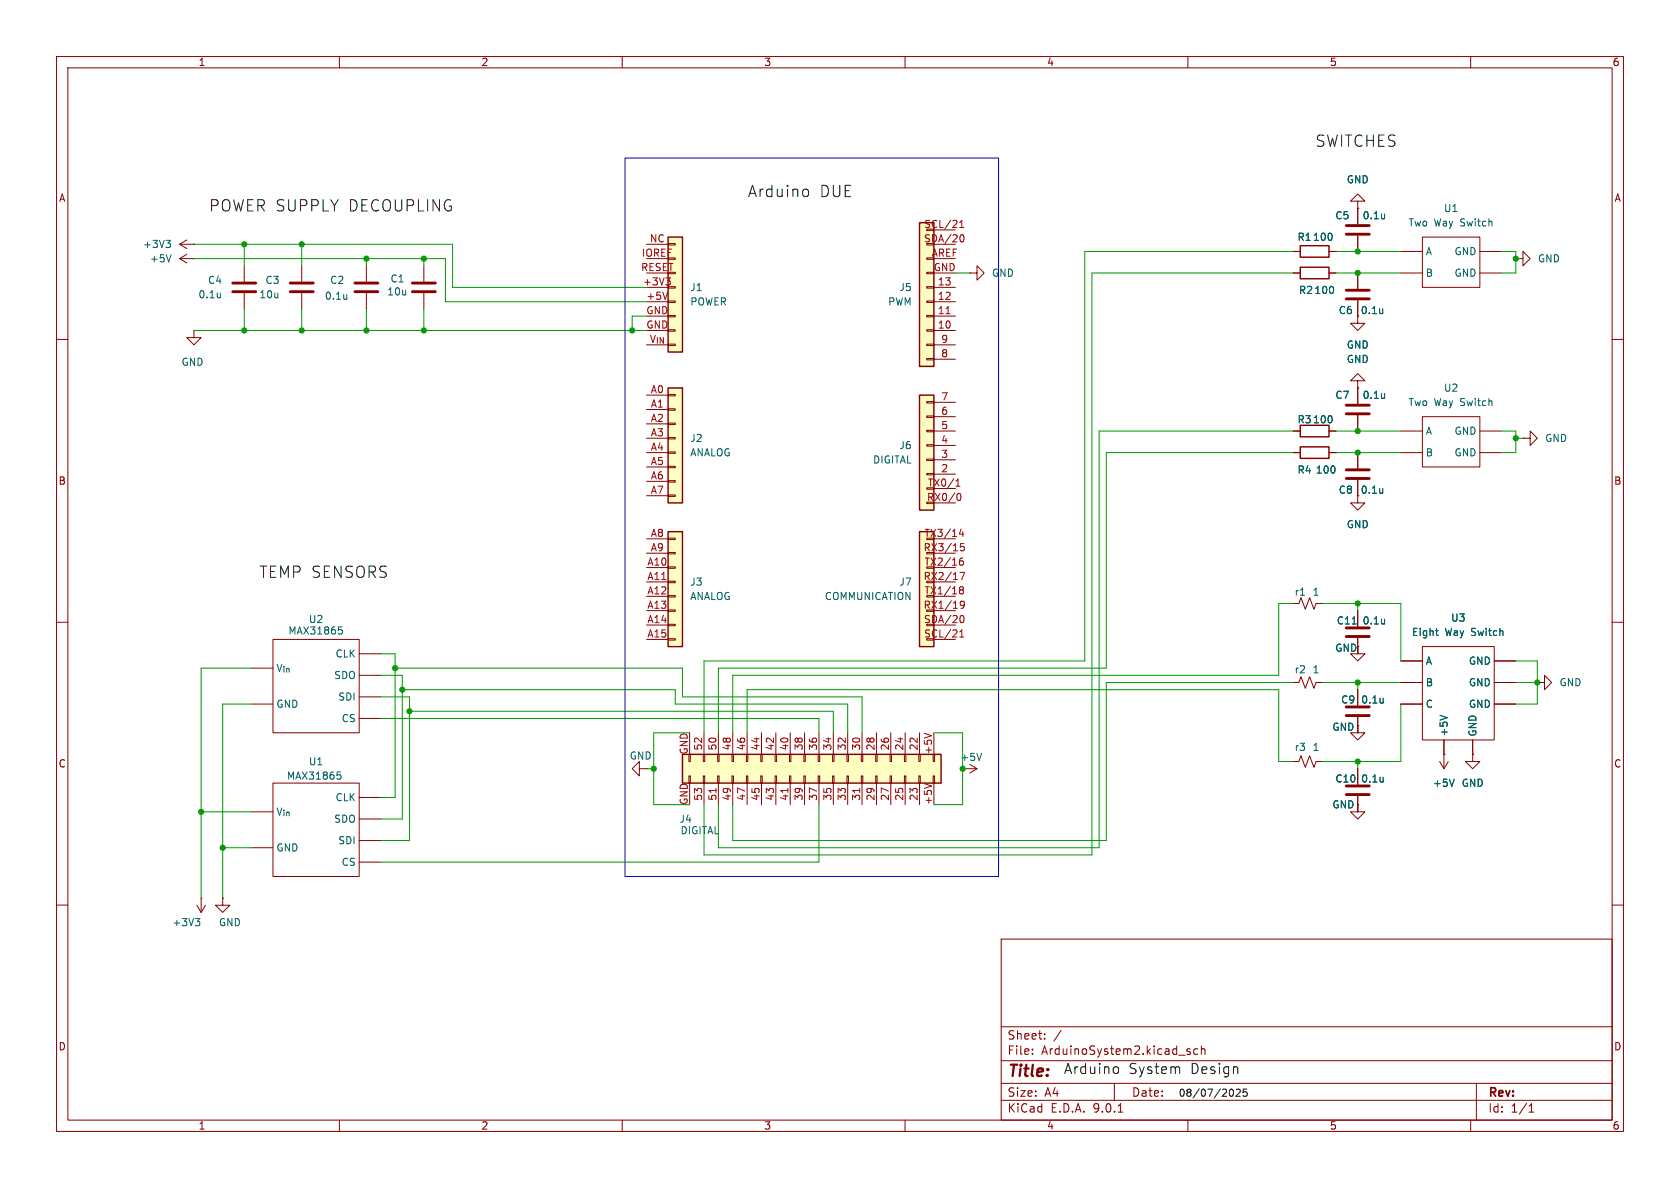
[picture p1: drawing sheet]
<svg xmlns="http://www.w3.org/2000/svg" width="297mm" height="210mm" viewBox="0 0 297 210" stroke-linecap="round" stroke-linejoin="round" font-family="sans-serif">
<g fill="none" stroke="#840000" stroke-width=".18">
<path d="M10 10h277v190h-277zM12 12h273v186h-273zM60 10v2M110 10v2M160 10v2M210 10v2M260 10v2M240 35.6h1.3l-1.3-1.3-1.2 1.3h1.2v1.2M240 36.8h.1M240 36.8v2.8M31.7 43.2l1.3 .7M31.7 43.2h2.6"/>
<path d="M33 42.4l-1.3 .8M34.3 43.2h.1M34.3 58.4v1.3h1.3l-1.3 1.3-1.3-1.3h1.3M34.3 58.4h.1M53.3 47v2.8M53.3 51.8v2.8M64.8 47v2.8M64.8 51.8v2.8M74.9 47v2.8M74.9 51.8v2.8M228.6 44.5h1.3M228.6 48.3h1.3"/>
<path d="M234.9 44.5h1.3M234.9 48.3h1.3M240 53.1v4.1h1.3l-1.3 1.2-1.2-1.2h1.2M240 41.7v2.8M240 48.3v2.8M247.6 44.5h3.9M247.6 48.3h3.9M251.5 41.9h10.1v8.9h-10.1zM261.6 44.5h3.8M261.6 48.3h3.8M268 45.7h1.2v-1.2l1.3 1.2-1.3 1.3v-1.3M268 45.7h.1"/>
<path d="M10 60h2M228.6 76.2h1.3M234.9 76.2h1.3M240 67.3h1.3l-1.3-1.3-1.2 1.3h1.2v1.3M240 68.6h.1M240 68.6v2.8M240 73.4v2.8M247.6 76.2h3.9M251.5 73.7h10.1v8.9h-10.1zM261.6 76.2h3.8M269.2 77.5h1.3v-1.3l1.3 1.3-1.3 1.2v-1.2M269.2 77.5h.1"/>
<path d="M285 60h2M228.6 80h1.3M234.9 80h1.3M240 84.8v4.1h1.3l-1.3 1.3-1.2-1.3h1.2M240 80v2.8M247.6 80h3.9M261.6 80h3.8M10 110h2M44.4 118.1h3.9M48.3 113h15.2v16.5h-15.2zM63.5 115.6h3.8M63.5 119.4h3.8"/>
<path d="M228.6 106.7h1l.4-1 .8 2 .7-2 .8 2 .4-1h1M285 110h2M44.4 124.5h3.9M48.3 138.4h15.2v16.5h-15.2zM63.5 123.2h3.8M63.5 127h3.8M35.6 158.8h.1M35.6 158.8v2.5M44.4 143.5h3.9M44.4 149.9h3.9M63.5 141h3.8M63.5 144.8h3.8"/>
<path d="M63.5 148.6h3.8M63.5 152.4h3.8M10 160h2M34.8 160l.8 1.3M36.3 160l-.7 1.3M177 166h108v32h-108zM285 160h2M60 198v2M110 198v2M160 198v2M177 194.5h108M177 191.5h108"/>
<path d="M177 187.5h108M177 181.5h108M182.5 186.3v.1M182.5 185.5v.1M184.7 183.6v.1M184.7 182.8v.1M187.6 182.1l-1.3 2M197 191.5v3M197.7 196.6h.8M209.8 185.7l.7 .4-.3 .3-.4-.1M210 198v2M210.4 185.5l-.4-.1-.2 .2"/>
<path d="M211.7 185.5l-.4-.1-.3 .3v.4l.2 .2h.5M212.4 185.5l.2-.1 .4 .1v.9M212.4 184.9v1.5M260 198v2M261 191.5v6.5M270.3 196.6h.9M270.3 195.5l.4-.4v1.5"/>
</g>
<g fill="none" stroke="#840000" stroke-width=".51">
<path d="M238 39.9h4.1M51.3 50h4.1M51.3 51.6h4.1M62.7 50h4.1M62.7 51.6h4.1M72.9 50h4.1M72.9 51.6h4.1M238 52.8h4.1M238 51.3h4.1M238 41.4h4.1M238 71.6h4.1M238 73.2h4.1"/>
<path d="M238 84.6h4.1M238 83.1h4.1"/>
</g>
<g fill="none" stroke="#006464" stroke-width=".18">
<path d="M244.8 37.8v.9M244.8 38.6h-.1M29.3 42.5h.8l-.4 .5M29.9 43l.2 .2v.3l-.2 .3M61.3 52.1v.8M61.3 52.8h-.1M244.4 54.6v.8M244.4 55.3v.1M244.8 69.6v.8M244.8 70.3l-.1 .1M244.4 86.3v.9M244.4 87.1h.1"/>
<path d="M59.9 110.8h.6M60 111.3h.3l.2 .2-.1 .5-.4 .1M229.9 105.2h.7M59.6 136.5h.6M59.7 137h.3l.3 .2-.1 .4-.5 .1M34.5 162.4h.8l-.4 .5M35.1 162.9l.2 .2v.3l-.2 .2"/>
</g>
<path d="M229.9 43.4h5v2.1h-5zM229.9 47.2h5v2.1h-5zM229.9 79h5v2h-5zM229.9 75.2h5v2h-5z" fill="none" stroke="#840000" stroke-width=".25"/>
<path d="M162.6 39.4h2.5v25.4h-2.5z" fill="#ffffc2"/>
<path d="M162.6 39.4h2.5v25.4h-2.5z" fill="none" stroke="#840000" stroke-width=".25"/>
<g fill="none" stroke="#840000" stroke-width=".18">
<path d="M163.8 45.6h1.3v.2h-1.3zM163.8 48.1h1.3v.3h-1.3zM163.8 50.7h1.3v.2h-1.3zM163.8 53.2h1.3v.3h-1.3zM163.8 55.8h1.3v.2h-1.3zM163.8 58.3h1.3v.2h-1.3zM165.1 40.6h3.8M165.1 43.2h3.8M165.1 45.7h3.8M165.1 48.3h3.8M165.1 50.8h3.8M165.1 53.3h3.8"/>
<path d="M165.1 55.9h3.8M165.1 58.4h3.8M163.8 60.8h1.3v.3h-1.3zM163.8 63.4h1.3v.2h-1.3zM165.1 61h3.8M165.1 63.5h3.8"/>
</g>
<path d="M169.7 39.3l.3-.3v1.2M167.2 55.5h.8M169.7 40.2h.7M169.9 41.6l.1-.1a.68 .68 0 0 1 .4 .6 .68 .68 0 0 1-.4 .7l-.1-.1" fill="none" stroke="#a90000" stroke-width=".18"/>
<path d="M162.6 69.9h2.5v20.3h-2.5z" fill="#ffffc2"/>
<path d="M162.6 69.9h2.5v20.3h-2.5z" fill="none" stroke="#840000" stroke-width=".25"/>
<g fill="none" stroke="#840000" stroke-width=".18">
<path d="M43.2 47v2.8M43.2 51.8v2.8M163.8 71h1.3v.2h-1.3zM163.8 73.5h1.3v.3h-1.3zM163.8 76.1h1.3v.2h-1.3zM163.8 78.6h1.3v.3h-1.3zM165.1 71.1h3.8M165.1 73.7h3.8M165.1 76.2h3.8M165.1 78.7h3.8M163.8 81.2h1.3v.2h-1.3zM163.8 83.7h1.3v.2h-1.3z"/>
<path d="M165.1 81.3h3.8M165.1 83.8h3.8M165.1 86.4h3.8M165.1 88.9h3.8"/>
</g>
<path d="M169 85.9h.7M169 85l.4-.3v1.2M169.2 87.5l.3-.3a.68 .68 0 0 1 .4 .6 .68 .68 0 0 1-.4 .7l-.3-.3" fill="none" stroke="#a90000" stroke-width=".18"/>
<path d="M41.1 50h4.1M41.1 51.6h4.1" fill="none" stroke="#840000" stroke-width=".51"/>
<path d="M39 51.8v.8M39 52.5l-.1 .1" fill="none" stroke="#006464" stroke-width=".18"/>
<path d="M162.6 94h2.5v20.3h-2.5z" fill="#ffffc2"/>
<path d="M162.6 94h2.5v20.3h-2.5z" fill="none" stroke="#840000" stroke-width=".25"/>
<g fill="none" stroke="#840000" stroke-width=".18">
<path d="M31.7 45.7l1.3 .8M31.7 45.7h2.6M33 45l-1.3 .7M34.3 45.7h.1M165.1 95.3h3.8M165.1 97.8h3.8M165.1 100.3h3.8M165.1 102.9h3.8M165.1 105.4h3.8M165.1 108h3.8M165.1 110.5h3.8M165.1 113h3.8"/>
<path d="M247.6 116.8h3.9M251.5 114.3h12.7v16.5h-12.7zM264.2 116.8h3.8M247.6 120.7h3.9M247.6 124.5h3.9M255.3 130.8v2.6M260.3 130.8v2.6M264.2 120.7h3.8M264.2 124.5h3.8"/>
</g>
<path d="M169.9 93.5l-.3 .9h.8M170.2 94v.8M170.2 98.6l-.4 .1a.86 .86 0 0 0 0 1.2l.5-.1v-.4l-.2-.3-.4 .1-.1 .2M170.4 96.1h-.6v.6l.1-.1h.5l.1 .2-.1 .5-.2 .1-.4-.1M169.7 112.6h.7M169.7 111.7l.3-.4v1.3M169.7 101.2h.8l-.5 1.3M169.8 104.3l-.2-.3 .2-.3h.3l.2 .3-.2 .3M169.8 104.3l-.2 .2 .1 .4 .1 .1 .4-.1 .1-.1v-.3l-.2-.2M169.8 104.3h.3M169.9 108.9l.1-.1a.68 .68 0 0 1 .4 .6 .68 .68 0 0 1-.4 .7l-.1-.1M170.5 106.8l-.3 .2h-.3l-.1-.2 .1-.5h.3l.2 .1a.84 .84 0 0 1-.3 1.1h-.2" fill="none" stroke="#a90000" stroke-width=".18"/>
<path d="M30.2 45l-.4 1.3M253.8 111.5h.5M254 112.3h.3M254.6 126.5l1.2 .4" fill="none" stroke="#006464" stroke-width=".18"/>
<path d="M118.1 41.9h2.5v20.3h-2.5z" fill="#ffffc2"/>
<path d="M118.1 41.9h2.5v20.3h-2.5z" fill="none" stroke="#840000" stroke-width=".25"/>
<g fill="none" stroke="#840000" stroke-width=".18">
<path d="M114.3 43.2h3.8M114.3 45.7h3.8M114.3 48.3h3.8M114.3 50.8h3.8M114.3 53.3h3.8M114.3 55.9h3.8M114.3 58.4h3.8M118.1 43.1h1.3v.2h-1.3zM118.1 45.6h1.3v.2h-1.3zM118.1 50.7h1.3v.2h-1.3zM118.1 53.2h1.3v.3h-1.3zM118.1 55.8h1.3v.2h-1.3z"/>
<path d="M118.1 58.3h1.3v.2h-1.3zM114.3 61h3.8M113 135.9v1.3l-1.2-1.3 1.2-1.3v1.3h1.3M114.3 135.9h.1M170.2 135.9h.1M170.2 135.9h2.5M171.4 135.1l1.3 .8M172.7 135.9l-1.3 .8"/>
</g>
<path d="M117.7 49.1h.8l-.4 .5M118 51.7l-.4 1.2M118.3 49.6l.2 .2v.3l-.2 .3" fill="none" stroke="#a90000" stroke-width=".18"/>
<path d="M173.5 133.2l-.4 1.2" fill="none" stroke="#006464" stroke-width=".18"/>
<path d="M120.6 133.4h45.8v5h-45.8z" fill="#ffffc2"/>
<path d="M120.6 133.4h45.8v5h-45.8z" fill="none" stroke="#840000" stroke-width=".25"/>
<g fill="none" stroke="#840000" stroke-width=".18">
<path d="M171.4 48.3h1.3v-1.3l1.3 1.3-1.3 1.2v-1.2M171.4 48.3h.1M121.8 133.4h.2v1.2h-.2zM121.8 137.2h.2v1.2h-.2zM121.9 129.5v3.9M121.9 138.4v3.8M124.3 133.4h.3v1.2h-.3zM124.3 137.2h.3v1.2h-.3zM124.5 129.5v3.9M124.5 138.4v3.8M126.9 133.4h.2v1.2h-.2zM126.9 137.2h.2v1.2h-.2z"/>
<path d="M127 129.5v3.9M127 138.4v3.8M129.4 133.4h.3v1.2h-.3zM129.4 137.2h.3v1.2h-.3zM129.5 129.5v3.9M129.5 138.4v3.8M132 133.4h.2v1.2h-.2zM132 137.2h.2v1.2h-.2zM132.1 129.5v3.9M132.1 138.4v3.8M134.5 133.4h.2v1.2h-.2zM134.5 137.2h.2v1.2h-.2z"/>
<path d="M134.6 129.5v3.9M134.6 138.4v3.8M137 133.4h.3v1.2h-.3zM137 137.2h.3v1.2h-.3zM137.2 129.5v3.9M137.2 138.4v3.8M139.6 133.4h.2v1.2h-.2zM139.6 137.2h.2v1.2h-.2zM139.7 129.5v3.9M139.7 138.4v3.8M142.1 133.4h.3v1.2h-.3zM142.1 137.2h.3v1.2h-.3z"/>
<path d="M142.2 129.5v3.9M142.2 138.4v3.8M144.7 133.4h.2v1.2h-.2zM144.7 137.2h.2v1.2h-.2zM144.8 129.5v3.9M144.8 138.4v3.8M147.2 133.4h.2v1.2h-.2zM147.2 137.2h.2v1.2h-.2zM147.3 129.5v3.9M147.3 138.4v3.8M149.7 133.4h.3v1.2h-.3zM149.7 137.2h.3v1.2h-.3z"/>
<path d="M149.9 129.5v3.9M149.9 138.4v3.8M152.3 133.4h.2v1.2h-.2zM152.3 137.2h.2v1.2h-.2zM152.4 129.5v3.9M152.4 138.4v3.8M154.8 133.4h.3v1.2h-.3zM154.8 137.2h.3v1.2h-.3zM154.9 129.5v3.9M154.9 138.4v3.8M157.4 133.4h.2v1.2h-.2zM157.4 137.2h.2v1.2h-.2z"/>
<path d="M157.5 129.5v3.9M157.5 138.4v3.8M159.9 133.4h.2v1.2h-.2zM159.9 137.2h.2v1.2h-.2zM160 129.5v3.9M160 138.4v3.8M162.4 133.4h.3v1.2h-.3zM162.4 137.2h.3v1.2h-.3zM162.6 129.5v3.9M162.6 138.4v3.8M165 133.4h.2v1.2h-.2zM165 137.2h.2v1.2h-.2z"/>
<path d="M165.1 129.5v3.9M165.1 138.4v3.8"/>
</g>
<path d="M126.6 139.4v.7M139.3 139.4v.7M152 139.4v.7M163.4 129.6l1.3 .5M163.4 138.5l1.3 .4" fill="none" stroke="#a90000" stroke-width=".18"/>
<path d="M118.1 94h2.5v20.3h-2.5z" fill="#ffffc2"/>
<path d="M118.1 94h2.5v20.3h-2.5z" fill="none" stroke="#840000" stroke-width=".25"/>
<g fill="none" stroke="#840000" stroke-width=".18">
<path d="M114.3 95.3h3.8M114.3 97.8h3.8M118.1 95.1h1.3v.3h-1.3zM118.1 97.7h1.3v.2h-1.3zM114.3 100.3h3.8M114.3 102.9h3.8M114.3 105.4h3.8M114.3 108h3.8M114.3 110.5h3.8M114.3 113h3.8M118.1 100.2h1.3v.3h-1.3zM118.1 102.7h1.3v.3h-1.3z"/>
<path d="M118.1 105.3h1.3v.2h-1.3zM118.1 107.8h1.3v.3h-1.3zM118.1 110.4h1.3v.2h-1.3zM118.1 112.9h1.3v.3h-1.3z"/>
</g>
<path d="M118.1 68.6h2.5v20.3h-2.5z" fill="#ffffc2"/>
<path d="M118.1 68.6h2.5v20.3h-2.5z" fill="none" stroke="#840000" stroke-width=".25"/>
<g fill="none" stroke="#840000" stroke-width=".18">
<path d="M240 36.8h.1M240 36.8v2.8M228.6 48.3h1.3M228.6 44.5h1.3M234.9 48.3h1.3M234.9 44.5h1.3M240 41.7v2.8M240 48.3v2.8M240 53.1v2.8M114.3 69.9h3.8M114.3 72.4h3.8M114.3 74.9h3.8"/>
<path d="M114.3 77.5h3.8M118.1 69.7h1.3v.3h-1.3zM118.1 72.3h1.3v.2h-1.3zM118.1 74.8h1.3v.3h-1.3zM118.1 77.3h1.3v.3h-1.3zM118.1 79.9h1.3v.2h-1.3zM228.6 76.2h1.3M234.9 76.2h1.3M240 68.6h.1M240 68.6v2.8M240 73.4v2.8M114.3 80h3.8"/>
<path d="M114.3 82.6h3.8M114.3 85.1h3.8M114.3 87.6h3.8M118.1 82.4h1.3v.3h-1.3zM118.1 85h1.3v.2h-1.3zM118.1 87.5h1.3v.3h-1.3zM228.6 80h1.3M234.9 80h1.3M240 80v2.8M240 84.8v2.8M240 112.8v2.8h-1.2l1.2 1.2 1.3-1.2h-1.3v-1.3M240 108v2.7"/>
<path d="M247.6 116.8h3.9M264.2 116.8h3.8M228.6 120.7h1l.4-1.1 .8 2.1 .7-2.1 .8 2.1 .4-1h1M228.6 134.6h1l.4-1 .8 2 .7-2 .8 2 .4-1h1M240 126.7v2.8h-1.2l1.2 1.3 1.3-1.3h-1.3v-1.2M240 128.3h.1M240 121.9v2.8M240 135.9v2.8M247.6 120.7h3.9M247.6 124.5h3.9M254.5 134.6l.8 1.3M255.3 133.4h.1"/>
<path d="M255.3 130.8v5.1M256 134.6l-.7 1.3M260.3 133.4v1.2h1.3l-1.3 1.3-1.2-1.3h1.2M260.3 133.4h.1M260.3 130.8v2.6M264.2 120.7h3.8M264.2 124.5h3.8M271.8 120.7h1.2v-1.3l1.3 1.3-1.3 1.2v-1.2M271.8 120.7h.1M39.4 158.8v1.2h1.2l-1.2 1.3-1.3-1.3h1.3M39.4 158.8h.1M240 140.7v2.8h-1.2l1.2 1.3 1.3-1.3h-1.3v-1.3"/>
<path d="M240 142.2h.1"/>
</g>
<path d="M238 111h4.1M238 112.5h4.1M238 125h4.1M238 126.5h4.1M238 138.9h4.1M238 140.5h4.1" fill="none" stroke="#840000" stroke-width=".51"/>
<g fill="none" stroke="#006464" stroke-width=".18">
<path d="M244.8 37.8v.9M244.8 38.6h-.1M244.4 54.6v.8M244.4 55.3v.1M244.8 69.6v.8M244.8 70.3l-.1 .1M244.4 86.3v.9M244.4 87.1h.1M239.1 110.3h.7M244.8 109.5v.8M244.8 110.2h-.1M253.8 111.5h.5"/>
<path d="M254 112.3h.3M244.5 123.4v.9M244.5 137.4v.8M244.5 124.2h.1M244.5 138.1v.1M254.6 126.5l1.2 .4M257.1 137.7l-.4 1.3"/>
</g>
<path d="M142.3 33.4a.54 .54 0 0 1 .6 .4v.6a.54 .54 0 0 1-.6 .4M197.1 188.6a.49 .49 0 0 1 .6 .3v.5a.49 .49 0 0 1-.6 .4M208.5 188.7v1.1M217.6 192.5a.68 .68 0 0 1 .5 .7 .68 .68 0 0 1-.5 .6M218.5 192.6l.5-.1 .3 .4-.8 .9h.8M220.4 192.5h-.6l-.1 .6 .2-.1 .5 .1 .1 .2-.1 .4-.2 .1-.5-.1" fill="none" stroke="#0f0f0f" stroke-width=".18"/>
<g fill="none" stroke="#009600" stroke-width=".18">
<path d="M34.3 58.4h80M34.3 45.7h44.4v7.6h35.6M34.3 43.2h45.7v7.6h34.3M43.2 43.2v3.8M43.2 54.6v3.8M53.3 43.2v3.8M53.3 54.6v3.8M64.8 45.7v1.3M64.8 54.6v3.8M74.9 45.7v1.3M74.9 54.6v3.8M114.3 55.9h-2.5v2.5"/>
<path d="M168.9 48.3h2.5M228.6 44.5h-36.8v72.3h-67.3v12.7M228.6 48.3h-35.6v102.8h-68.5v-8.9M236.2 48.3h11.4M236.2 44.5h11.4M265.4 44.5h2.6v3.8h-2.6M228.6 76.2h-34.3v73.7h-67.3v-7.7M236.2 76.2h11.4M265.4 76.2h2.6v3.8h-2.6M268 77.5h1.2M228.6 80h-33v38.1h-68.6v11.4M236.2 80h11.4"/>
<path d="M44.4 118.1h-8.8v40.7M67.3 115.6h2.5v25.4h-2.5M67.3 119.4h3.8v25.4h-3.8M69.8 118.1h50.8v5.1h31.8v6.3M228.6 106.7h-2.5v12.7h-96.6v10.1M233.7 106.7h13.9v10.1M240 106.7v1.3M268 116.8h3.8v7.7h-3.8M44.4 124.5h-5v34.3M67.3 123.2h5.1v25.4h-5.1M67.3 127h77.5v2.5M71.1 121.9h48.3v2.6h30.5v5"/>
<path d="M72.4 125.7h74.9v3.8M114.3 135.9h1.3M121.9 129.5h-6.3v12.7h6.3M132.1 129.5v-7.6h94v12.7h2.5M165.1 129.5h5.1v12.7h-5.1M228.6 120.7h-33v27.9h-66.1v-6.4M233.7 120.7h13.9M240 120.7v1.2M240 128.3v1.2M240 134.6v1.3M247.6 124.5v10.1h-13.9M268 120.7h3.8"/>
<path d="M35.6 143.5h8.8M39.4 149.9h5M144.8 142.2v10.2h-77.5M240 142.2v1.3"/>
</g>
<path d="M110.5 27.9h66v127h-66z" fill="none" stroke="#0000c2" stroke-width=".18"/>
<g fill="#009600" stroke="#009600" stroke-width=".18">
<circle cx="69.8" cy="118.1" r=".46"/>
<circle cx="72.4" cy="125.7" r=".46"/>
<circle cx="71.1" cy="121.9" r=".46"/>
<circle cx="170.2" cy="135.9" r=".46"/>
<circle cx="74.9" cy="45.7" r=".46"/>
<circle cx="74.9" cy="58.4" r=".46"/>
<circle cx="53.3" cy="43.2" r=".46"/>
<circle cx="43.2" cy="43.2" r=".46"/>
<circle cx="64.8" cy="45.7" r=".46"/>
<circle cx="240" cy="134.6" r=".46"/>
<circle cx="240" cy="120.7" r=".46"/>
<circle cx="271.8" cy="120.7" r=".46"/>
<circle cx="240" cy="106.7" r=".46"/>
<circle cx="115.6" cy="135.9" r=".46"/>
<circle cx="111.8" cy="58.4" r=".46"/>
<circle cx="268" cy="77.5" r=".46"/>
<circle cx="268" cy="45.7" r=".46"/>
<circle cx="240" cy="80" r=".46"/>
<circle cx="240" cy="76.2" r=".46"/>
<circle cx="240" cy="44.5" r=".46"/>
<circle cx="240" cy="48.3" r=".46"/>
<circle cx="35.6" cy="143.5" r=".46"/>
<circle cx="39.4" cy="149.9" r=".46"/>
<circle cx="64.8" cy="58.4" r=".46"/>
<circle cx="53.3" cy="58.4" r=".46"/>
<circle cx="43.2" cy="58.4" r=".46"/>
</g>
<g font-size="2.8" fill="#0f0f0f">
<text x="232.4" y="26.1">SWITCHES</text>
<text x="132.1" y="35">Arduino</text>
<text x="144.8" y="35">DUE</text>
<text x="36.8" y="37.6">POWER SUPPLY DECOUPLING</text>
<text x="45.7" y="102.3">TEMP SENSORS</text>
</g>
<text font-size="2.8" fill="#840000" x="178" y="190.9">Title:</text>
<g font-size="2.5" fill="#0f0f0f">
<text x="188" y="190">Arduino</text>
<text x="199.5" y="190">System</text>
<text x="210.4" y="190">Design</text>
</g>
<g font-size="2.1" fill="#840000">
<text x="178" y="184">Sheet:</text>
<text x="178" y="186.7">File:</text>
<text x="184.1" y="186.7">ArduinoSystem2.kicad_sch</text>
<text x="178" y="196.9">KiCad</text>
<text x="178" y="194.1">Size:</text>
<text x="184.7" y="194.1">A4</text>
<text x="185.7" y="196.9">E.D.A.</text>
<text x="193.3" y="196.9">9.0.1</text>
<text x="200" y="194.1">Date:</text>
<text x="263" y="194.3">Rev:</text>
<text x="263" y="196.9">Id:</text>
<text x="267.1" y="196.9">1/1</text>
</g>
<g font-size="1.8" fill="#840000">
<text x="35" y="11.9">1</text>
<text x="85" y="11.9">2</text>
<text x="135" y="11.9">3</text>
<text x="185" y="11.9">4</text>
<text x="235" y="11.9">5</text>
<text x="285" y="11.9">6</text>
<text x="10.3" y="35.9">A</text>
<text x="285.3" y="35.9">A</text>
<text x="10.3" y="85.9">B</text>
<text x="240.5" y="87.5">0.1u</text>
<text x="285.3" y="85.9">B</text>
<text x="236" y="115.4">GND</text>
<text x="10.3" y="135.9">C</text>
<text x="285.3" y="135.9">C</text>
<text x="10.3" y="185.9">D</text>
<text x="285.3" y="185.9">D</text>
<text x="35" y="199.9">1</text>
<text x="85" y="199.9">2</text>
<text x="135" y="199.9">3</text>
<text x="185" y="199.9">4</text>
<text x="235" y="199.9">5</text>
<text x="285" y="199.9">6</text>
</g>
<g font-size="1.8" fill="#006464">
<text x="238" y="32.6">GND</text>
<text x="236" y="39">C5</text>
<text x="240.8" y="39">0.1u</text>
<text x="248.9" y="40.2">Two</text>
<text x="253.5" y="40.2">Way Switch</text>
<text x="255.2" y="37.7">U1</text>
<text x="25.2" y="44">+3V3</text>
<text x="26.4" y="46.6">+5V</text>
<text x="229.3" y="42.8">R1</text>
<text x="232" y="42.8">100</text>
<text x="252" y="45.3">A</text>
<text x="257" y="45.3">GND</text>
<text x="271.8" y="46.6">GND</text>
<text x="35" y="52.9">0.1u</text>
<text x="36.7" y="50.4">C4</text>
<text x="45.7" y="52.9">10u</text>
<text x="46.8" y="50.4">C3</text>
<text x="57.3" y="53.2">0.1u</text>
<text x="58.3" y="50.4">C2</text>
<text x="68.4" y="52.4">10u</text>
<text x="68.9" y="50.1">C1</text>
<text x="121.9" y="51.7">J1</text>
<text x="158.9" y="51.7">J5</text>
<text x="175.3" y="49.1">GND</text>
<text x="229.5" y="52.2">R2</text>
<text x="232.3" y="52.2">100</text>
<text x="252" y="49.1">B</text>
<text x="257" y="49.1">GND</text>
<text x="121.9" y="54.2">POWER</text>
<text x="156.9" y="54.2">PWM</text>
<text x="236.6" y="55.7">C6</text>
<text x="240.5" y="55.7">0.1u</text>
<text x="32" y="64.9">GND</text>
<text x="238" y="64.4">GND</text>
<text x="238" y="61.8">GND</text>
<text x="236" y="70.7">C7</text>
<text x="240.8" y="70.7">0.1u</text>
<text x="248.9" y="72">Two</text>
<text x="253.5" y="72">Way Switch</text>
<text x="255.2" y="69.4">U2</text>
<text x="229.3" y="75">R3</text>
<text x="232" y="75">100</text>
<text x="252" y="77.1">A</text>
<text x="257" y="77.1">GND</text>
<text x="121.9" y="78.3">J2</text>
<text x="121.9" y="80.9">ANALOG</text>
<text x="154.2" y="82.1">DIGITAL</text>
<text x="158.9" y="79.6">J6</text>
<text x="229.3" y="83.9">R4</text>
<text x="232.5" y="83.9">100</text>
<text x="252" y="80.9">B</text>
<text x="257" y="80.9">GND</text>
<text x="273.1" y="78.3">GND</text>
<text x="236.6" y="87.5">C8</text>
<text x="238" y="93.6">GND</text>
<text x="121.9" y="103.7">J3</text>
<text x="121.9" y="106.3">ANALOG</text>
<text x="145.7" y="106.3">COMMUNICATION</text>
<text x="158.9" y="103.7">J7</text>
<text x="228.8" y="105.5">r1</text>
<text x="232" y="105.5">1</text>
<text x="50.9" y="112.4">MAX31865</text>
<text x="54.5" y="110.3">U2</text>
<text x="236.2" y="110.6">C11</text>
<text x="240.8" y="110.6">0.1u</text>
<text x="249.5" y="112.6">Eight</text>
<text x="255.5" y="112.6">Way Switch</text>
<text x="256.4" y="110.1">U3</text>
<text x="48.8" y="119">V_{in}</text>
<text x="59.2" y="116.4">CLK</text>
<text x="228.8" y="119.2">r2</text>
<text x="232" y="119.2">1</text>
<text x="252" y="117.7">A</text>
<text x="259.6" y="117.7">GND</text>
<text x="48.8" y="125.3">GND</text>
<text x="59" y="120.2">SDO</text>
<text x="59.7" y="124.1">SDI</text>
<text x="237" y="124.6">C9</text>
<text x="240.5" y="124.6">0.1u</text>
<text x="252" y="121.5">B</text>
<text x="252" y="125.3">C</text>
<text x="259.6" y="121.5">GND</text>
<text x="259.6" y="125.3">GND</text>
<text x="275.6" y="121.5">GND</text>
<text x="60.3" y="127.9">CS</text>
<text x="235.5" y="129.4">GND</text>
<text x="256.1" y="130.3" transform="rotate(-90 256.1 130.3)">+5V</text>
<text x="261.2" y="130.3" transform="rotate(-90 261.2 130.3)">GND</text>
<text x="54.5" y="135.5">U1</text>
<text x="111.2" y="134.5">GND</text>
<text x="169.7" y="134.7">+5V</text>
<text x="228.8" y="132.9">r3</text>
<text x="232" y="132.9">1</text>
<text x="50.6" y="138">MAX31865</text>
<text x="59.2" y="141.8">CLK</text>
<text x="235.5" y="143.1">GND</text>
<text x="236" y="138.5">C10</text>
<text x="240.5" y="138.5">0.1u</text>
<text x="253.2" y="139.3">+5V</text>
<text x="258.3" y="139.3">GND</text>
<text x="48.8" y="144.4">V_{in}</text>
<text x="59" y="145.6">SDO</text>
<text x="59.7" y="149.5">SDI</text>
<text x="120" y="145.6">J4</text>
<text x="120.2" y="147.7">DIGITAL</text>
<text x="48.8" y="150.7">GND</text>
<text x="60.3" y="153.3">CS</text>
<text x="30.4" y="163.9">+3V3</text>
<text x="38.6" y="163.9">GND</text>
</g>
<g font-size="1.8" fill="#a90000">
<text x="163.3" y="40.4">SCL/21</text>
<text x="113.4" y="45.5">IOREF</text>
<text x="114.8" y="42.9">NC</text>
<text x="163.2" y="42.9">SDA/20</text>
<text x="164.6" y="45.5">AREF</text>
<text x="113.2" y="48">RESET</text>
<text x="113.6" y="50.5">+3V3</text>
<text x="114.2" y="53.1">+5V</text>
<text x="165" y="48">GND</text>
<text x="165.7" y="50.5">13</text>
<text x="165.7" y="53.1">12</text>
<text x="114.2" y="55.6">GND</text>
<text x="114.2" y="58.2">GND</text>
<text x="165.7" y="55.6">11</text>
<text x="165.7" y="58.2">10</text>
<text x="114.8" y="60.7">V_{IN}</text>
<text x="166.3" y="60.7">9</text>
<text x="166.3" y="63.2">8</text>
<text x="115" y="69.6">A0</text>
<text x="166.3" y="70.9">7</text>
<text x="115" y="72.1">A1</text>
<text x="115" y="74.7">A2</text>
<text x="115" y="77.2">A3</text>
<text x="166.3" y="73.4">6</text>
<text x="166.3" y="75.9">5</text>
<text x="115" y="79.8">A4</text>
<text x="115" y="82.3">A5</text>
<text x="166.3" y="78.5">4</text>
<text x="166.3" y="81">3</text>
<text x="166.3" y="83.6">2</text>
<text x="115" y="84.8">A6</text>
<text x="115" y="87.4">A7</text>
<text x="163.8" y="88.6">RX0/0</text>
<text x="163.9" y="86.1">TX0/1</text>
<text x="115" y="95">A8</text>
<text x="163.3" y="95">TX3/14</text>
<text x="114.3" y="100.1">A10</text>
<text x="115" y="97.5">A9</text>
<text x="163.2" y="97.5">RX3/15</text>
<text x="163.3" y="100.1">TX2/16</text>
<text x="114.3" y="102.6">A11</text>
<text x="114.3" y="105.2">A12</text>
<text x="114.3" y="107.7">A13</text>
<text x="163.2" y="102.6">RX2/17</text>
<text x="163.2" y="107.7">RX1/19</text>
<text x="163.3" y="105.2">TX1/18</text>
<text x="114.3" y="110.2">A14</text>
<text x="114.3" y="112.8">A15</text>
<text x="163.2" y="110.2">SDA/20</text>
<text x="163.3" y="112.8">SCL/21</text>
<text x="121.7" y="133.5" transform="rotate(-90 121.7 133.5)">GND</text>
<text x="124.2" y="132.8" transform="rotate(-90 124.2 132.8)">52</text>
<text x="126.7" y="132.8" transform="rotate(-90 126.7 132.8)">50</text>
<text x="129.3" y="132.8" transform="rotate(-90 129.3 132.8)">48</text>
<text x="131.8" y="132.8" transform="rotate(-90 131.8 132.8)">46</text>
<text x="134.4" y="132.8" transform="rotate(-90 134.4 132.8)">44</text>
<text x="136.9" y="132.8" transform="rotate(-90 136.9 132.8)">42</text>
<text x="139.4" y="132.8" transform="rotate(-90 139.4 132.8)">40</text>
<text x="142" y="132.8" transform="rotate(-90 142 132.8)">38</text>
<text x="144.5" y="132.8" transform="rotate(-90 144.5 132.8)">36</text>
<text x="147.1" y="132.8" transform="rotate(-90 147.1 132.8)">34</text>
<text x="149.6" y="132.8" transform="rotate(-90 149.6 132.8)">32</text>
<text x="152.1" y="132.8" transform="rotate(-90 152.1 132.8)">30</text>
<text x="154.7" y="132.8" transform="rotate(-90 154.7 132.8)">28</text>
<text x="157.2" y="132.8" transform="rotate(-90 157.2 132.8)">26</text>
<text x="159.8" y="132.8" transform="rotate(-90 159.8 132.8)">24</text>
<text x="162.3" y="132.8" transform="rotate(-90 162.3 132.8)">22</text>
<text x="164.8" y="133.5" transform="rotate(-90 164.8 133.5)">+5V</text>
<text x="121.7" y="142.4" transform="rotate(-90 121.7 142.4)">GND</text>
<text x="124.2" y="141.6" transform="rotate(-90 124.2 141.6)">53</text>
<text x="126.7" y="141.6" transform="rotate(-90 126.7 141.6)">51</text>
<text x="129.3" y="141.6" transform="rotate(-90 129.3 141.6)">49</text>
<text x="131.8" y="141.6" transform="rotate(-90 131.8 141.6)">47</text>
<text x="134.4" y="141.6" transform="rotate(-90 134.4 141.6)">45</text>
<text x="136.9" y="141.6" transform="rotate(-90 136.9 141.6)">43</text>
<text x="139.4" y="141.6" transform="rotate(-90 139.4 141.6)">41</text>
<text x="142" y="141.6" transform="rotate(-90 142 141.6)">39</text>
<text x="144.5" y="141.6" transform="rotate(-90 144.5 141.6)">37</text>
<text x="147.1" y="141.6" transform="rotate(-90 147.1 141.6)">35</text>
<text x="149.6" y="141.6" transform="rotate(-90 149.6 141.6)">33</text>
<text x="152.1" y="141.6" transform="rotate(-90 152.1 141.6)">31</text>
<text x="154.7" y="141.6" transform="rotate(-90 154.7 141.6)">29</text>
<text x="157.2" y="141.6" transform="rotate(-90 157.2 141.6)">27</text>
<text x="159.8" y="141.6" transform="rotate(-90 159.8 141.6)">25</text>
<text x="162.3" y="141.6" transform="rotate(-90 162.3 141.6)">23</text>
<text x="164.8" y="142.4" transform="rotate(-90 164.8 142.4)">+5V</text>
</g>
<text font-size="1.8" fill="#0f0f0f" x="208.3" y="194">08/07/2025</text>
</svg>
